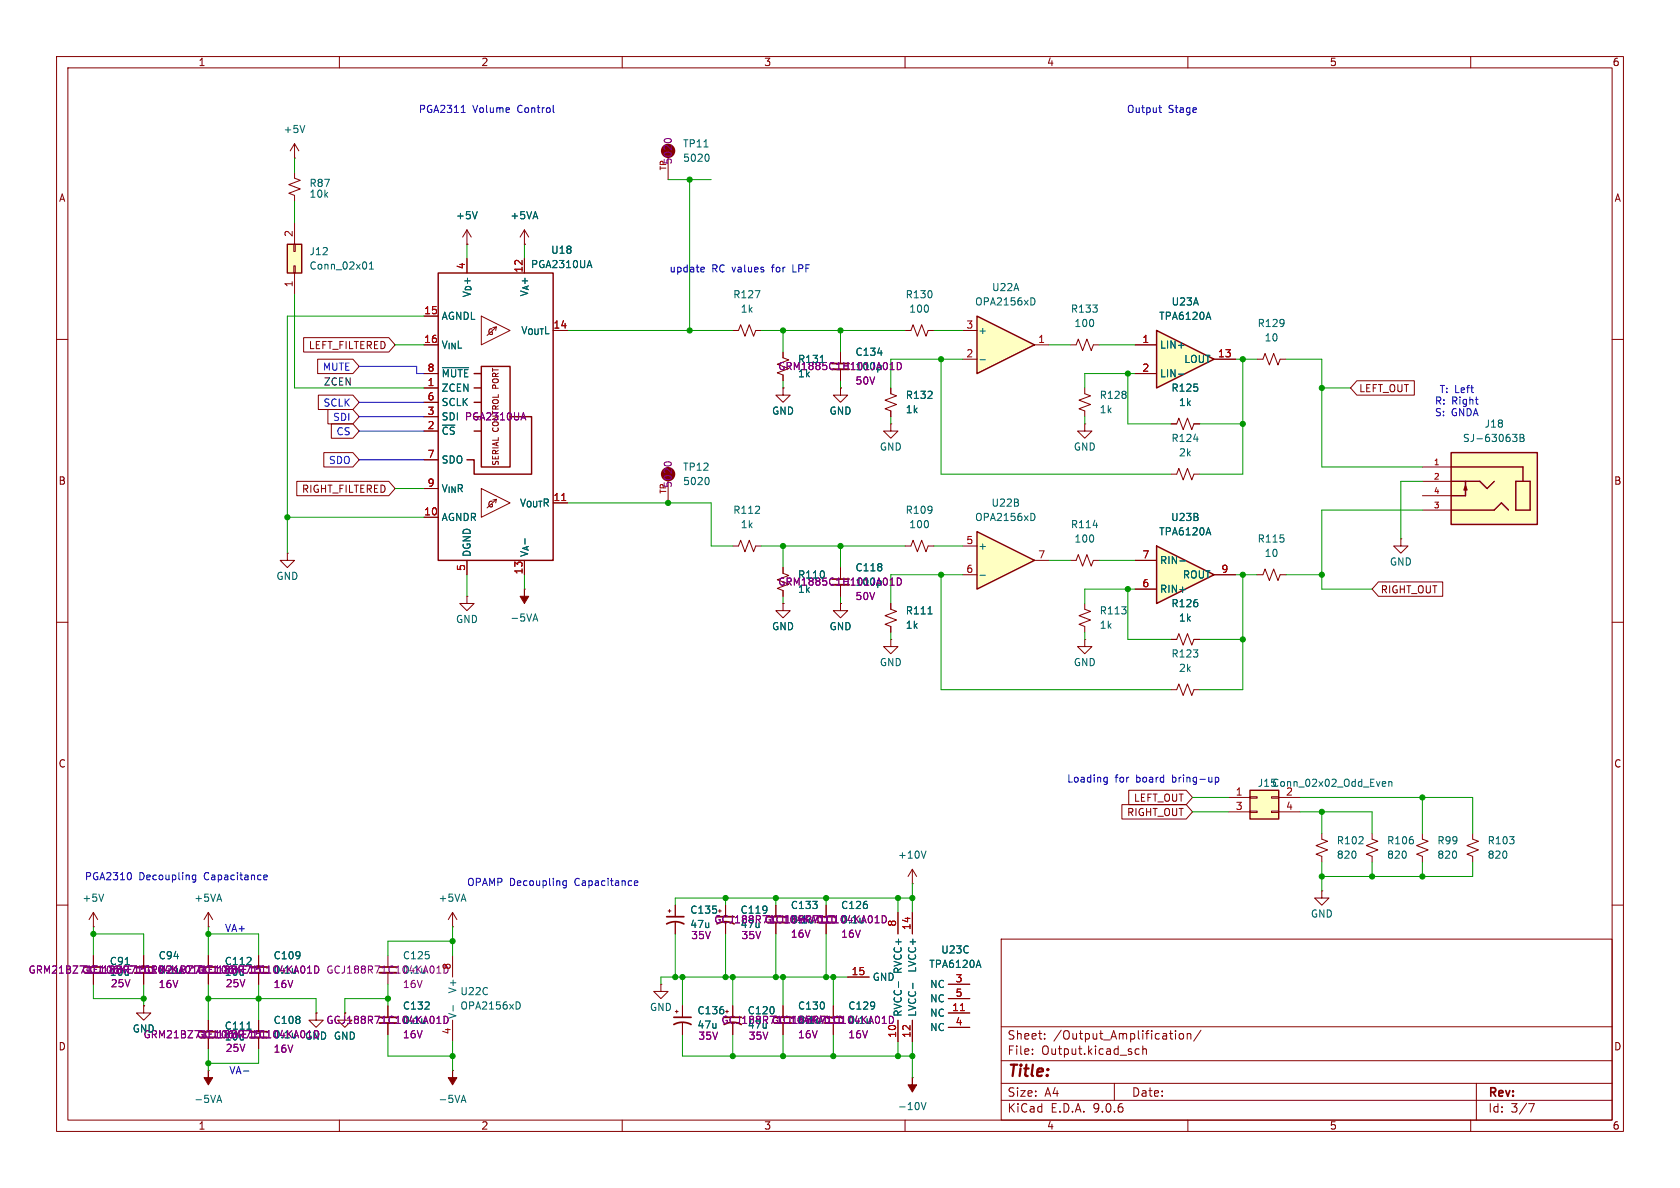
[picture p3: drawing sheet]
<svg xmlns="http://www.w3.org/2000/svg" width="297mm" height="210mm" viewBox="0 0 297 210" stroke-linecap="round" stroke-linejoin="round" font-family="sans-serif">
<g fill="none" stroke="#840000" stroke-width=".18">
<path d="M10 10h277v190h-277zM12 12h273v186h-273zM60 10v2M110 10v2M160 10v2M210 10v2M260 10v2M10 60h2M138.4 68.6v1.3h1.3l-1.3 1.2-1.2-1.2h1.2M138.4 68.6h.1M148.6 62.2v2.1M148.6 65.3v2"/>
<path d="M285 60h2M247.6 95.3v1.2h-1.2l1.2 1.3 1.3-1.3h-1.3M247.6 95.3h.1M10 110h2M148.6 100.3v2.1M148.6 103.4v2M157.5 113v1.3h1.2l-1.2 1.3-1.3-1.3h1.3M157.5 113h.1M191.8 106.7v1l1 .4-2 .7 2 .8-2 .8 1 .3v1.1M285 110h2M10 160h2M177 166h108v32h-108z"/>
<path d="M285 160h2M60 198v2M110 198v2M160 198v2M177 194.5h108M177 191.5h108M177 187.5h108M177 181.5h108M182.5 186.3v.1M182.5 185.5v.1M184.7 183.6v.1M184.7 182.8v.1"/>
<path d="M197 191.5v3M200.8 186.3h.6M200.8 185.5h.6M202 185.5l.2-.1 .4 .1 .1 .9M202 184.9v1.5M207.8 182.2v.1M207.8 182.7v1M208.6 182.8l.4-.1 .2 .3v.4l-.2 .3-.4-.1-.1-.2v-.4zM209.9 182.8l.2-.1 .4 .1v.9M209.9 182.7v1M210 198v2M212.3 182.1l-1.3 2"/>
<path d="M260 198v2M261 191.5v6.5M270.2 195.1h1l-.6 1.5"/>
</g>
<path d="M147.1 64.3h3M147.1 102.4h3" fill="none" stroke="#840000" stroke-width=".3"/>
<path d="M147.1 65.3h3M147.1 103.4h3" fill="none" stroke="#840000" stroke-width=".33"/>
<path d="M155.2 62.4h.8" fill="none" stroke="#006464" stroke-width=".18"/>
<path d="M157.4 65.3h.7M158.6 64.1a.64 .64 0 0 1 .8 .6 .64 .64 0 0 1-.8 .6zM157.4 103.4h.7M158.6 102.2a.64 .64 0 0 1 .8 .6 .64 .64 0 0 1-.8 .6z" fill="none" stroke="#840084" stroke-width=".18"/>
<path d="M256.5 80h15.3v12.7h-15.3z" fill="#ffffc2"/>
<path d="M256.5 80h15.3v12.7h-15.3zM256.5 85.1h5.1l1.3 1.3 1.3-1.3M256.5 82.6h12.7v2.5M256.5 90.2h7.7l1.2-1.3 1.3 1.3M259.1 85.1v2.5h-2.6M268 85.1h2.5v5.1h-2.5z" fill="none" stroke="#840000" stroke-width=".25"/>
<path d="M259.1 85.9l.2 .7h-.5z" fill="#840000" stroke="#840000" stroke-width=".25"/>
<path d="M207 74.9h1l.4-1 .8 2 .7-2 .8 2 .4-1h1M251.5 82.6h5M251.5 85.1h5M251.5 87.6h5M251.5 90.2h5M138.4 106.7v1.3h1.3l-1.3 1.2-1.2-1.2h1.2M138.4 106.7h.1M148.6 106.7v1.3h1.3l-1.3 1.2-1.3-1.2h1.3M148.6 106.7h.1M161.3 190.5h.1" fill="none" stroke="#840000" stroke-width=".18"/>
<path d="M267.4 76.8h.8l-.4 .5 .3 .1 .1 .4-.3 .2h-.3M268.7 76.8h.4l.3 .2-.3 .4 .3 .1 .1 .3-.3 .2h-.5zM268.7 77.4h.4M162.9 194.9l.4 1.3 .4-1.3" fill="none" stroke="#006464" stroke-width=".18"/>
<path d="M161.3 190.5v1.3h.8l-.8 1.2-.8-1.2h.8z" fill="#840000" stroke="#840000" stroke-width=".18"/>
<path d="M204.5 58.4l10.1 5.1-10.1 5.1z" fill="#ffffc2"/>
<path d="M204.5 58.4l10.1 5.1-10.1 5.1z" fill="none" stroke="#840000" stroke-width=".25"/>
<g fill="none" stroke="#840000" stroke-width=".18">
<path d="M157.5 74.9v1.3h1.2l-1.2 1.3-1.3-1.3h1.3M157.5 74.9h.1M200.7 61h3.8M200.7 66h3.8M214.6 63.5h3.8M138.4 100.3v1l1 .4-2 .8 2 .8-2 .7 1 .4v1M157.5 106.7v1l1 .4-2 .7 2 .8-2 .8 1 .3v1.1M161.3 156.2h.1M161.3 153.7v2.5M161.3 153.7l-.8 1.2M161.3 153.7l.8 1.2M16.5 163.8h.1"/>
<path d="M16.5 161.3l-.8 1.3M16.5 161.3l.8 1.3M16.5 161.3v2.5M55.9 179.1v1.2h1.2l-1.2 1.3-1.3-1.3h1.3M55.9 179.1h.1M80 163.8h.1M80 161.3l-.8 1.3M80 161.3l.8 1.3M80 161.3v2.5M149.9 172.7h3.8M158.7 161.3v3.8M161.3 161.3v3.8"/>
<path d="M167.6 179.1h3.8M167.6 174h3.8M167.6 176.5h3.8M80 189.2h.1M158.7 180.3v3.9M161.3 180.3v3.9M167.6 181.6h3.8"/>
</g>
<path d="M213.6 55.2l.5 1.3M208.3 66.1h1M164.1 108.5h.7M18.3 158.1l-.4 1.2M163.7 150.4l-.4 1.3M158.8 173.6v.9M161.4 173.8v1M173 169.7l.4 1.3M81.6 194.5h.6M81.9 193.6l.5 1.3" fill="none" stroke="#006464" stroke-width=".18"/>
<path d="M169.8 178.7h.7" fill="none" stroke="#a90000" stroke-width=".18"/>
<path d="M80 189.2v1.3h.8l-.8 1.3-.8-1.3h.8z" fill="#840000" stroke="#840000" stroke-width=".18"/>
<path d="M172.7 55.9l10.2 5.1-10.2 5z" fill="#ffffc2"/>
<path d="M172.7 55.9l10.2 5.1-10.2 5z" fill="none" stroke="#840000" stroke-width=".25"/>
<path d="M170.2 58.4h2.5M138.4 62.2v1l1 .4-2 .8 2 .8-2 .7 1 .4v1M157.5 68.6v1l1 .4-2 .7 2 .8-2 .8 1 .3v1.1M170.2 63.5h2.5M182.9 61h2.5M222.2 63.5h1.1l.3-1 .8 2 .8-2 .7 2 .4-1h1M160 96.5h1l.4-1 .8 2 .7-2 .8 2 .4-1h1M207 83.8h1l.4-1 .8 2 .7-2 .8 2 .4-1h1M222.2 101.6h1.1l.3-1 .8 2 .8-2 .7 2 .4-1h1M207 121.9h1l.4-1 .8 2 .7-2 .8 2 .4-1h1M36.8 189.2h.1" fill="none" stroke="#840000" stroke-width=".18"/>
<path d="M182.5 52.6a.68 .68 0 0 1 .5 .7 .68 .68 0 0 1-.5 .6M173.2 63.6h1M211 77.6h.8M38.5 194.5h.6M38.8 193.6l.4 1.3" fill="none" stroke="#006464" stroke-width=".18"/>
<path d="M36.8 189.2v1.3h.8l-.8 1.3-.7-1.3h.7z" fill="#840000" stroke="#840000" stroke-width=".18"/>
<path d="M221 139.7h5.1v5.1h-5.1z" fill="#ffffc2"/>
<path d="M221 139.7h5.1v5.1h-5.1z" fill="none" stroke="#840000" stroke-width=".25"/>
<g fill="none" stroke="#840000" stroke-width=".18">
<path d="M160 58.4h1l.4-1 .8 2 .7-2 .8 2 .4-1h1M148.6 68.6v1.3h1.3l-1.3 1.2-1.3-1.2h1.3M148.6 68.6h.1M189.2 61h1l.4-1.1 .8 2.1 .8-2.1 .7 2.1 .4-1h1M191.8 74.9v1.3h1.2l-1.2 1.3-1.3-1.3h1.3M191.8 74.9h.1M191.8 68.6v1l1 .4-2 .7 2 .8-2 .8 1 .3v1.1M191.8 113v1.3h1.2l-1.2 1.3-1.3-1.3h1.3M191.8 113h.1M207 113h1l.4-1 .8 2 .7-2 .8 2 .4-1h1M217.2 141h3.8M217.2 143.5h3.8"/>
<path d="M221 140.8h1.2v.3h-1.2zM221 143.4h1.2v.2h-1.2zM224.8 140.8h1.3v.3h-1.3zM224.8 143.4h1.3v.2h-1.3zM226.1 141h3.8M226.1 143.5h3.8M242.6 147.3v1l1 .4-2 .8 2 .7-2 .8 1 .4v1M251.5 147.3v1l1 .4-2.1 .8 2.1 .7-2.1 .8 1.1 .4v1M146 160v2.1M146 163.1v2M147.3 177.8v2M45.7 180.3v2.1"/>
<path d="M45.7 183.4v2M147.3 180.8v2.1"/>
</g>
<path d="M244.6 138.2h.3l.1 .3-.6 .1M244.9 138.9l-.3 .1M245.5 138.3l.2-.1h.3l.1 .8M245.5 138.2v.8" fill="none" stroke="#006464" stroke-width=".18"/>
<path d="M144.5 162.1h3.1M145.8 179.8h3M44.2 182.4h3" fill="none" stroke="#840000" stroke-width=".3"/>
<path d="M144.5 163.1h3.1M44.2 183.4h3M145.8 180.8h3" fill="none" stroke="#840000" stroke-width=".33"/>
<path d="M154.7 163.1h.7M156.7 162.4l-.2-.5h-.5v1.2h.5l.2-.5M157.7 179.7l-.5-.1v1.3l.6-.2 .2-.5M156 180.9h.7" fill="none" stroke="#840084" stroke-width=".18"/>
<path d="M204.5 96.5l10.1 5.1-10.1 5.1z" fill="#ffffc2"/>
<path d="M204.5 96.5l10.1 5.1-10.1 5.1z" fill="none" stroke="#840000" stroke-width=".25"/>
<path d="M189.2 99.1h1l.4-1.1 .8 2.1 .8-2.1 .7 2.1 .4-1h1M200.7 99.1h3.8M200.7 104.1h3.8M214.6 101.6h3.8M233.7 157.5v1.3h1.2l-1.2 1.2-1.3-1.2h1.3M233.7 157.5h.1M233.7 147.3v1l1 .4-2 .8 2 .7-2 .8 1 .4v1M260.3 147.3v1l1.1 .4-2.1 .8 2.1 .7-2.1 .8 1 .4v1" fill="none" stroke="#840000" stroke-width=".18"/>
<path d="M193.3 92.9h.7M208.6 99.2h1M213.6 93.3l.5 1.3" fill="none" stroke="#006464" stroke-width=".18"/>
<path d="M172.7 94l10.2 5.1-10.2 5z" fill="#ffffc2"/>
<path d="M77.5 48.3h20.3v50.8h-20.3zM83.8 68.6h1.3M83.8 71.1h1.3M83.8 76.2h1.3M85.1 64.8h5.1v17.8h-5.1zM91.4 73.7h2.6v10.1h-10.2v-2.5h-1.3M172.7 94l10.2 5.1-10.2 5z" fill="none" stroke="#840000" stroke-width=".25"/>
<g fill="none" stroke="#840000" stroke-width=".18">
<path d="M118.1 26.7v5.1M74.9 55.9h2.6M82.5 43.2h.1M82.5 40.6l-.7 1.3M82.5 40.6l.8 1.3M82.5 40.6v2.6M82.5 45.7v2.6M85.1 55.9l5.1 2.5-5.1 2.6zM87.1 57.9l.7-.1-1.7 1.5M87.8 57.8l-.2 .6M92.7 43.2h.1M92.7 40.6l-.8 1.3"/>
<path d="M92.7 40.6l.8 1.3M92.7 40.6v2.6M92.7 45.7v2.6M129.5 58.4h1.1l.3-1 .8 2 .8-2 .7 2 .4-1h1M74.9 66h2.6M74.9 61h2.6M74.9 68.6h2.6M74.9 71.1h2.6M74.9 73.7h2.6M74.9 76.2h2.6M50.8 97.8v1.3h1.3l-1.3 1.2-1.3-1.2h1.3M50.8 97.8h.1"/>
<path d="M74.9 81.3h2.6M74.9 86.4h2.6M74.9 91.4h2.6M82.5 99.1v2.5M85.1 86.4l5.1 2.5-5.1 2.5zM87.1 88.4l.7-.1-1.7 1.5M87.8 88.3l-.2 .6M92.7 99.1v2.5M118.1 83.8v5.1M129.5 96.5h1.1l.3-1 .8 2 .8-2 .7 2 .4-1h1M170.2 96.5h2.5M182.9 99.1h2.5"/>
<path d="M82.5 105.4v1.3h1.3l-1.3 1.3-1.2-1.3h1.2M82.5 105.4h.1M92.7 104.1h.1M170.2 101.6h2.5M16.5 168.9v2M16.5 172v2M25.4 177.8v1.3h1.3l-1.3 1.2-1.3-1.2h1.3M25.4 177.8h.1M25.4 168.9v2M25.4 172v2M36.8 163.8h.1M36.8 161.3v2.5"/>
<path d="M36.8 168.9v2M36.8 172v2M36.8 161.3l-.7 1.3M36.8 161.3l.8 1.3M127 161h.5M127.3 160.8v.5M128.3 160v2.1M128.3 163.1v2M36.8 180.3v2.1M36.8 183.4v2"/>
</g>
<path d="M84.4 37.4l-.5 1.3M124.5 26h.7M125.1 27.2a.79 .79 0 0 1 0 1.3M103.9 47h.6M104.2 46l.4 1.3M133.5 51.4h.8l-.5 1.2M78.2 65h4.6M125.1 84.4a.79 .79 0 0 1 0 1.3M182.5 90.7a.68 .68 0 0 1 .5 .7 .68 .68 0 0 1-.5 .6M94.3 109.4h.6M94.6 108.5l.5 1.3M173.2 101.7h1" fill="none" stroke="#006464" stroke-width=".18"/>
<path d="M15 170.9h3M23.9 170.9h3M35.3 170.9h3.1M126.7 163.3a3.2 3.2 0 0 1 3.1 0M126.7 162.1h3.1M35.3 182.4h3.1" fill="none" stroke="#840000" stroke-width=".3"/>
<path d="M15 172h3M23.9 172h3M35.3 172h3.1M35.3 183.4h3.1" fill="none" stroke="#840000" stroke-width=".33"/>
<path d="M92.7 104.1v1.3h.8l-.8 1.3-.8-1.3h.8z" fill="#840000" stroke="#840000" stroke-width=".18"/>
<path d="M117.4 24.8a.79 .79 0 0 1 1.3 0M92.2 73.9h.6M92.5 73l.5 1.2M117.4 81.9a.79 .79 0 0 1 1.3 0" fill="none" stroke="#840084" stroke-width=".18"/>
<path d="M50.8 43.2h2.5v5.1h-2.5z" fill="#ffffc2"/>
<path d="M50.8 43.2h2.5v5.1h-2.5z" fill="none" stroke="#840000" stroke-width=".25"/>
<g fill="none" stroke="#840000" stroke-width=".18">
<path d="M52.1 27.9h.1M52.1 30.5v1l1 .4-2 .7 2 .8-2 .8 1 .3v1.1M52.1 25.4v2.5M52.1 39.4v3.8M52.1 25.4l-.8 1.3M52.1 25.4l.7 1.3M51.9 47h.3v1.3h-.3zM51.9 43.2h.3v1.3h-.3zM52.1 48.3v3.8M53.7 59.7h15l1.1 1.3-1.1 1.2h-15zM74.9 55.9h2.6M82.5 43.2h.1"/>
<path d="M82.5 45.7v2.6M92.7 43.2h.1M92.7 45.7v2.6M56.2 63.5h6.2l1.1 1.3-1.1 1.2h-6.2zM56.3 69.8h6.1l1.1 1.3-1.1 1.3h-6.1zM58 72.4h4.4l1.1 1.3-1.1 1.2h-4.4zM58.6 74.9h3.8l1.1 1.3-1.1 1.3h-3.8zM74.9 61h2.6M74.9 66h2.6M74.9 68.6h2.6M74.9 71.1h2.6M74.9 73.7h2.6"/>
<path d="M74.9 76.2h2.6M138.4 68.6h.1M138.4 62.2v1M138.4 66.3v1M148.6 68.6h.1M148.6 62.2v2.1M148.6 65.3v2M157.5 68.6v1M157.5 72.6v1.1M200.7 61h3.8M200.7 66h3.8M207 74.9h1"/>
<path d="M211.1 74.9h1M214.6 63.5h3.8M239.9 67.3h10.1v2.6h-10.1l-1.1-1.3zM52.5 85.1h16.2l1.1 1.3-1.1 1.2h-16.2zM57.2 80h5.2l1.1 1.3-1.1 1.3h-5.2zM74.9 81.3h2.6M74.9 86.4h2.6M74.9 91.4h2.6M82.5 99.1v2.5M92.7 99.1v2.5M200.7 99.1h3.8M138.4 106.7h.1"/>
<path d="M138.4 100.3v1M138.4 104.4v1M148.6 106.7h.1M148.6 100.3v2.1M148.6 103.4v2M157.5 106.7v1M157.5 110.7v1.1M200.7 104.1h3.8M207 113h1M211.1 113h1M214.6 101.6h3.8M243.7 102.9h11.4v2.5h-11.4l-1.1-1.3z"/>
<path d="M199.5 139.7h10.2l1.1 1.3-1.1 1.2h-10.2zM198.3 142.2h11.4l1.1 1.3-1.1 1.3h-11.4zM16.5 168.9v2M16.5 172v2M25.4 177.8h.1M25.4 168.9v2M25.4 172v2M36.8 168.9v2M36.8 172v2M45.7 168.9v2M45.7 172v2M55.9 179.1h.1"/>
<path d="M61 179.1v1.2h1.2l-1.2 1.3-1.3-1.3h1.3M61 179.1h.1M68.6 168.9v2M68.6 172v2M68.6 177.8v2M80 168.9v3.8M116.8 174v1.3h1.3l-1.3 1.2-1.2-1.2h1.2M116.8 174h.1M118.1 161h.5M118.4 160.8v.5M119.4 178.8h.5M119.4 160v2.1"/>
<path d="M119.4 163.1v2M119.6 178.6v.5M120.6 177.8v2M128.3 178.8h.5M128.3 160v2.1M128.3 163.1v2M128.5 178.6v.5M129.5 177.8v2M137.2 160v2.1M137.2 163.1v2M138.4 177.8v2M146 160v2.1"/>
<path d="M146 163.1v2M147.3 177.8v2M149.9 172.7h3.8M158.7 161.3v3.8M161.3 161.3v3.8M167.6 179.1h3.8M167.6 174h3.8M167.6 176.5h3.8M36.8 180.3v2.1M36.8 183.4v2M45.7 180.3v2.1M45.7 183.4v2"/>
<path d="M68.6 180.8v2.1M80 180.3v3.9M120.6 180.8v2.1M129.5 180.8v2.1M138.4 180.8v2.1M147.3 180.8v2.1M158.7 180.3v3.9M161.3 180.3v3.9M167.6 181.6h3.8"/>
</g>
<g fill="none" stroke="#006464" stroke-width=".18">
<path d="M53.9 22.2l-.4 1.2M84.4 37.4l-.5 1.3M65.3 47.6h.7M65.3 46.7l.4-.4v1.3M103.9 47h.6M104.2 46l.4 1.3M213.6 55.2l.5 1.3M78.2 65h4.6M155.2 62.4h.8M208.3 66.1h1M208.6 99.2h1M213.6 93.3l.5 1.3"/>
<path d="M164.1 108.5h.7M80.1 177.8v.9M91.6 177.1a.68 .68 0 0 1 .4 .6 .68 .68 0 0 1-.4 .7M158.8 173.6v.9M161.4 173.8v1M173 169.7l.4 1.3"/>
</g>
<path d="M44.2 170.9h3M67.1 179.8h3M67.1 170.9h3M117.9 163.3a3.2 3.2 0 0 1 3 0M117.9 162.1h3M119.1 179.8h3.1M128 179.8h3.1M135.6 162.1h3.1M136.9 179.8h3.1M119.1 181.1a3.2 3.2 0 0 1 3.1 0M128 181.1a3.2 3.2 0 0 1 3.1 0" fill="none" stroke="#840000" stroke-width=".3"/>
<path d="M44.2 172h3M67.1 172h3M135.6 163.1h3.1M67.1 180.8h3M136.9 180.8h3.1" fill="none" stroke="#840000" stroke-width=".33"/>
<g fill="none" stroke="#840084" stroke-width=".18">
<path d="M92.2 73.9h.6M92.5 73l.5 1.2M157.4 65.3h.7M158.6 64.1a.64 .64 0 0 1 .8 .6 .64 .64 0 0 1-.8 .6zM157.4 103.4h.7M158.6 102.2a.64 .64 0 0 1 .8 .6 .64 .64 0 0 1-.8 .6zM54.4 172h.7M55.6 170.8a.64 .64 0 0 1 .8 .6 .64 .64 0 0 1-.8 .6zM77.2 172h.8M79.1 179.8l-.6-.2v1.3l.6-.2M154.7 163.1h.7M156.7 162.4l-.2-.5h-.5v1.2h.5l.2-.5"/>
<path d="M157.7 179.7l-.5-.1v1.3l.6-.2 .2-.5M77.2 180.9h.8M156 180.9h.7"/>
</g>
<g fill="none" stroke="#009600" stroke-width=".18">
<path d="M52.1 27.9v2.6M52.1 35.6v3.8M118.1 31.8h7.6M121.9 31.8v26.6M52.1 52.1v16.5h22.8M74.9 55.9h-24.1v41.9M82.5 43.2v2.5M92.7 43.2v2.5M100.3 58.4h29.2M134.6 58.4h25.4M138.4 58.4v3.8M148.6 58.4v3.8"/>
<path d="M165.1 58.4h5.1M69.8 61h5.1M138.4 67.3v1.3M148.6 67.3v1.3M157.5 73.7v1.2M166.4 63.5v20.3h40.6M170.2 63.5h-12.7v5.1M185.4 61h3.8M191.8 73.7v1.2M194.3 61h6.4M199.4 66v8.9h7.6M200.7 66h-8.9v2.6"/>
<path d="M212.1 74.9h7.6M218.4 63.5h3.8M219.7 63.5v20.3h-7.6M227.3 63.5h6.4v19.1h17.8M233.7 68.6h5.1M50.8 91.4h24.1M69.8 86.4h5.1M100.3 88.9h25.4v7.6h3.8M134.6 96.5h25.4M138.4 96.5v3.8M148.6 96.5v3.8M165.1 96.5h5.1"/>
<path d="M185.4 99.1h3.8M194.3 99.1h6.4M251.5 90.2h-17.8v13.9h8.9M251.5 85.1h-3.9v10.2M82.5 101.6v3.8M92.7 101.6v2.5M138.4 105.4v1.3M148.6 105.4v1.3M157.5 111.8v1.2M166.4 101.6v20.3h40.6M170.2 101.6h-12.7v5.1M191.8 111.8v1.2"/>
<path d="M199.4 104.1v8.9h7.6M200.7 104.1h-8.9v2.6M212.1 113h7.6M218.4 101.6h3.8M219.7 101.6v20.3h-7.6M227.3 101.6h6.4M128.3 158.8v1.2M137.2 158.8v1.2M146 158.8v1.2M158.7 158.8v2.5M161.3 158.8h-41.9v1.2M161.3 156.2v5.1"/>
<path d="M210.8 141h6.4M210.8 143.5h6.4M229.9 141h30.4v6.3M229.9 143.5h12.7v3.8M233.7 143.5v3.8M233.7 152.4v5.1M242.6 152.4v2.5M251.5 141v6.3M251.5 152.4v2.5M260.3 152.4v2.5h-26.6M16.5 165.1h8.9v3.8M16.5 163.8v5.1"/>
<path d="M16.5 174v2.5h8.9M25.4 174v3.8M36.8 163.8v5.1M36.8 174v6.3M36.8 165.1h8.9v3.8M36.8 176.5h19.1v2.6M45.7 174v6.3M68.6 176.5h-7.6v2.6M68.6 174v3.8M80 166.4h-11.4v2.5M80 163.8v5.1M119.4 165.1v7.6"/>
<path d="M120.6 172.7v5.1M128.3 165.1v7.6M129.5 172.7v5.1M137.2 165.1v7.6M138.4 172.7v5.1M146 165.1v7.6M147.3 172.7v5.1M149.9 172.7h-33.1v1.3M36.8 185.4v3.8M45.7 185.4v2.6h-8.9M68.6 182.9v3.8h11.4M80 184.2v5"/>
<path d="M120.6 182.9v3.8h40.7M129.5 182.9v3.8M138.4 182.9v3.8M147.3 182.9v3.8M158.7 184.2v2.5M161.3 184.2v6.3"/>
</g>
<path d="M63.5 64.8h10.2v1.2h1.2M63.5 76.2h11.4M63.5 71.1h11.4M63.5 73.7h11.4M63.5 81.3h11.4" fill="none" stroke="#000fff" stroke-width=".18"/>
<g fill="none" stroke="#0000c2" stroke-width=".18">
<path d="M81.5 19.9h.8M81.8 18.8l.1-.2v1.3M97.8 18.6v1.1l.2 .2M204.9 19h.4M205 18.6v1.1l.3 .2M124.1 47.2l.4 .1v.2l-.6 .2M124.5 48l-.4 .1M195.3 138.2h.4M195.3 137.5h.4M195.7 137.4v1l-.1 .2-.3 .1M214.9 137.5l.3-.1 .3 .2-.2 .6h-.4M214.9 137.4v1.3"/>
<path d="M23.1 154.4l.1 .3-.1 .7M34.6 154.7v1l-.2 .2h-.3M34.6 154.7h-.4l-.2 .2 .1 .6h.5M46.6 155.1l.6-.1v-.3h-.4l-.2 .2 .1 .6h.5M100.1 155.7v1l-.2 .3-.3-.1M100.1 155.8l-.3-.1-.3 .2 .1 .6h.5M112.2 156.1l.6-.1-.1-.2-.4-.1-.1 .2v.6h.5M43 189.3h1"/>
</g>
<path d="M169.8 178.7h.7" fill="none" stroke="#a90000" stroke-width=".18"/>
<g fill="#009600" stroke="#009600" stroke-width=".18">
<circle cx="199.4" cy="66" r=".46"/>
<circle cx="233.7" cy="68.6" r=".46"/>
<circle cx="219.7" cy="74.9" r=".46"/>
<circle cx="219.7" cy="63.5" r=".46"/>
<circle cx="147.3" cy="186.7" r=".46"/>
<circle cx="146" cy="172.7" r=".46"/>
<circle cx="147.3" cy="172.7" r=".46"/>
<circle cx="158.7" cy="186.7" r=".46"/>
<circle cx="161.3" cy="186.7" r=".46"/>
<circle cx="146" cy="158.8" r=".46"/>
<circle cx="158.7" cy="158.8" r=".46"/>
<circle cx="137.2" cy="158.8" r=".46"/>
<circle cx="161.3" cy="158.8" r=".46"/>
<circle cx="166.4" cy="101.6" r=".46"/>
<circle cx="219.7" cy="113" r=".46"/>
<circle cx="219.7" cy="101.6" r=".46"/>
<circle cx="199.4" cy="104.1" r=".46"/>
<circle cx="251.5" cy="141" r=".46"/>
<circle cx="233.7" cy="143.5" r=".46"/>
<circle cx="251.5" cy="154.9" r=".46"/>
<circle cx="242.6" cy="154.9" r=".46"/>
<circle cx="233.7" cy="154.9" r=".46"/>
<circle cx="233.7" cy="101.6" r=".46"/>
<circle cx="148.6" cy="58.4" r=".46"/>
<circle cx="166.4" cy="63.5" r=".46"/>
<circle cx="36.8" cy="188" r=".46"/>
<circle cx="16.5" cy="165.1" r=".46"/>
<circle cx="25.4" cy="176.5" r=".46"/>
<circle cx="45.7" cy="176.5" r=".46"/>
<circle cx="138.4" cy="58.4" r=".46"/>
<circle cx="121.9" cy="58.4" r=".46"/>
<circle cx="118.1" cy="88.9" r=".46"/>
<circle cx="138.4" cy="96.5" r=".46"/>
<circle cx="148.6" cy="96.5" r=".46"/>
<circle cx="121.9" cy="31.8" r=".46"/>
<circle cx="50.8" cy="91.4" r=".46"/>
<circle cx="119.4" cy="172.7" r=".46"/>
<circle cx="120.6" cy="172.7" r=".46"/>
<circle cx="138.4" cy="172.7" r=".46"/>
<circle cx="137.2" cy="172.7" r=".46"/>
<circle cx="129.5" cy="172.7" r=".46"/>
<circle cx="129.5" cy="186.7" r=".46"/>
<circle cx="138.4" cy="186.7" r=".46"/>
<circle cx="128.3" cy="158.8" r=".46"/>
<circle cx="128.3" cy="172.7" r=".46"/>
<circle cx="68.6" cy="176.5" r=".46"/>
<circle cx="80" cy="166.4" r=".46"/>
<circle cx="80" cy="186.7" r=".46"/>
<circle cx="36.8" cy="165.1" r=".46"/>
<circle cx="36.8" cy="176.5" r=".46"/>
</g>
<text font-size="2.8" fill="#840000" x="178" y="190.9">Title:</text>
<g font-size="2.1" fill="#840000">
<text x="178" y="184">Sheet:</text>
<text x="186.2" y="184">/Output_Amplification/</text>
<text x="178" y="186.7">File:</text>
<text x="184.1" y="186.7">Output.kicad_sch</text>
<text x="178" y="196.9">KiCad</text>
<text x="178" y="194.1">Size:</text>
<text x="184.7" y="194.1">A4</text>
<text x="185.7" y="196.9">E.D.A.</text>
<text x="193.3" y="196.9">9.0.6</text>
<text x="200" y="194.1">Date:</text>
<text x="263" y="194.3">Rev:</text>
<text x="263" y="196.9">Id:</text>
<text x="267.1" y="196.9">3/7</text>
</g>
<g font-size="1.8" fill="#840000">
<text x="35" y="11.9">1</text>
<text x="85" y="11.9">2</text>
<text x="135" y="11.9">3</text>
<text x="185" y="11.9">4</text>
<text x="235" y="11.9">5</text>
<text x="285" y="11.9">6</text>
<text x="10.3" y="35.9">A</text>
<text x="285.3" y="35.9">A</text>
<text x="54.5" y="61.9">LEFT_FILTERED</text>
<text x="240.2" y="69.5">LEFT_OUT</text>
<text x="10.3" y="85.9">B</text>
<text x="53.3" y="87.3">RIGHT_FILTERED</text>
<text x="285.3" y="85.9">B</text>
<text x="244" y="105.1">RIGHT_OUT</text>
<text x="10.3" y="135.9">C</text>
<text x="285.3" y="135.9">C</text>
<text x="200.4" y="141.9">LEFT_OUT</text>
<text x="199.1" y="144.5">RIGHT_OUT</text>
<text x="10.3" y="185.9">D</text>
<text x="285.3" y="185.9">D</text>
<text x="35" y="199.9">1</text>
<text x="85" y="199.9">2</text>
<text x="135" y="199.9">3</text>
<text x="185" y="199.9">4</text>
<text x="235" y="199.9">5</text>
<text x="285" y="199.9">6</text>
</g>
<g font-size="1.8" fill="#006464">
<text x="50" y="23.7">+5V</text>
<text x="120.7" y="26.3">TP11</text>
<text x="120.7" y="28.8">5020</text>
<text x="54.6" y="35.2">10k</text>
<text x="54.6" y="33.2">R87</text>
<text x="80.5" y="39">+5V</text>
<text x="90.1" y="39">+5VA</text>
<text x="54.6" y="47.9">Conn_02x01</text>
<text x="54.6" y="45.3">J12</text>
<text x="93.8" y="47.6">PGA2310UA</text>
<text x="97.3" y="45.1">U18</text>
<text x="83.4" y="52.6" transform="rotate(-90 83.4 52.6)">V_{D}+</text>
<text x="93.6" y="52.5" transform="rotate(-90 93.6 52.5)">V_{A}+</text>
<text x="129.5" y="52.9">R127</text>
<text x="160" y="52.9">R130</text>
<text x="175.3" y="51.7">U22A</text>
<text x="78" y="56.7">AGNDL</text>
<text x="92.1" y="59.3">V_{OUT}L</text>
<text x="130.9" y="55.5">1k</text>
<text x="160.6" y="55.5">100</text>
<text x="172.3" y="54.2">OPA2156xD</text>
<text x="172.8" y="59.3">+</text>
<text x="189.2" y="55.5">R133</text>
<text x="189.9" y="58">100</text>
<text x="204.8" y="56.7">TPA6120A</text>
<text x="207" y="54.2">U23A</text>
<text x="222.2" y="58">R129</text>
<text x="78" y="61.8">V_{IN}L</text>
<text x="137.5" y="65.6">GRM1885C1H101JA01D</text>
<text x="141" y="64.4">R131</text>
<text x="151.1" y="63.1">C134</text>
<text x="205" y="61.8">LIN+</text>
<text x="209.3" y="64.4">LOUT</text>
<text x="223.5" y="60.6">10</text>
<text x="78" y="66.9">~{MUTE}</text>
<text x="78" y="69.4">ZCEN</text>
<text x="78" y="72">SCLK</text>
<text x="141" y="66.9">1k</text>
<text x="160" y="70.7">R132</text>
<text x="194.3" y="70.7">R128</text>
<text x="205" y="66.9">LIN-</text>
<text x="207" y="69.4">R125</text>
<text x="208.3" y="72">1k</text>
<text x="78" y="74.5">SDI PGA2310UA</text>
<text x="78" y="77.1">~{CS}</text>
<text x="136.4" y="73.5">GND</text>
<text x="146.6" y="73.5">GND</text>
<text x="160" y="73.3">1k</text>
<text x="194.3" y="73.3">1k</text>
<text x="262.4" y="75.8">J18</text>
<text x="78" y="82.1">SDO</text>
<text x="120.7" y="83.4">TP12</text>
<text x="155.4" y="79.9">GND</text>
<text x="189.7" y="79.9">GND</text>
<text x="207" y="78.3">R124</text>
<text x="208.3" y="80.9">2k</text>
<text x="258.5" y="78.3">SJ-63063B</text>
<text x="78" y="87.2">V_{IN}R</text>
<text x="120.7" y="86">5020</text>
<text x="175.2" y="89.8">U22B</text>
<text x="78" y="92.3">AGNDR</text>
<text x="129.5" y="91">R112</text>
<text x="130.9" y="93.6">1k</text>
<text x="160" y="91">R109</text>
<text x="160.6" y="93.6">100</text>
<text x="172.3" y="92.3">OPA2156xD</text>
<text x="189.2" y="93.6">R114</text>
<text x="204.8" y="94.8">TPA6120A</text>
<text x="206.9" y="92.3">U23B</text>
<text x="83.4" y="98.6" transform="rotate(-90 83.4 98.6)">DGND</text>
<text x="93.6" y="98.6" transform="rotate(-90 93.6 98.6)">V_{A}-</text>
<text x="151.1" y="101.2">C118</text>
<text x="172.8" y="97.4">+</text>
<text x="189.9" y="96.1">100</text>
<text x="205" y="99.9">RIN-</text>
<text x="222.2" y="96.1">R115</text>
<text x="223.5" y="98.7">10</text>
<text x="245.6" y="100.2">GND</text>
<text x="48.8" y="102.7">GND</text>
<text x="141" y="102.5">R110</text>
<text x="141" y="105">1k</text>
<text x="205" y="105">RIN+</text>
<text x="207" y="107.5">R126</text>
<text x="209" y="102.5">ROUT</text>
<text x="80.5" y="110.3">GND</text>
<text x="90.1" y="110.1">-5VA</text>
<text x="136.4" y="111.6">GND</text>
<text x="146.6" y="111.6">GND</text>
<text x="160" y="108.8">R111</text>
<text x="160" y="111.4">1k</text>
<text x="194.3" y="108.8">R113</text>
<text x="194.3" y="111.4">1k</text>
<text x="208.3" y="110.1">1k</text>
<text x="155.4" y="118">GND</text>
<text x="189.7" y="118">GND</text>
<text x="207" y="116.4">R123</text>
<text x="208.3" y="119">2k</text>
<text x="222.3" y="139.3">J15Conn_02x02_Odd_Even</text>
<text x="227.3" y="140.7">2</text>
<text x="236.2" y="149.5">R102</text>
<text x="245.1" y="149.5">R106</text>
<text x="254" y="149.5">R99</text>
<text x="262.9" y="149.5">R103</text>
<text x="158.6" y="152">+10V</text>
<text x="236.2" y="152">820</text>
<text x="245.1" y="152">820</text>
<text x="254" y="152">820</text>
<text x="262.9" y="152">820</text>
<text x="14.5" y="159.6">+5V</text>
<text x="34.2" y="159.6">+5VA</text>
<text x="77.4" y="159.6">+5VA</text>
<text x="121.9" y="161.7">C135</text>
<text x="130.8" y="161.7">C119</text>
<text x="139.7" y="160.9">C133</text>
<text x="148.6" y="160.9">C126</text>
<text x="231.6" y="162.4">GND</text>
<text x="27.9" y="169.8">C94</text>
<text x="48.3" y="169.8">C109</text>
<text x="71.1" y="169.8">C125</text>
<text x="154.2" y="173.6">GND</text>
<text x="159.6" y="172.3" transform="rotate(-90 159.6 172.3)">RVCC+</text>
<text x="162.2" y="172" transform="rotate(-90 162.2 172)">LVCC+</text>
<text x="164.2" y="171.3">TPA6120A</text>
<text x="166.3" y="168.8">U23C</text>
<text x="71.1" y="178.7">C132</text>
<text x="80.9" y="175.7" transform="rotate(-90 80.9 175.7)">V+</text>
<text x="81.3" y="176.1">U22C</text>
<text x="81.3" y="178.7">OPA2156xD</text>
<text x="114.8" y="178.9">GND</text>
<text x="123.2" y="179.5">C136</text>
<text x="132.1" y="179.5">C120</text>
<text x="141" y="178.7">C130</text>
<text x="149.9" y="178.7">C129</text>
<text x="159.6" y="179.8" transform="rotate(-90 159.6 179.8)">RVCC-</text>
<text x="162.2" y="179.8" transform="rotate(-90 162.2 179.8)">LVCC-</text>
<text x="164.3" y="179.9">NC</text>
<text x="164.3" y="174.9">NC</text>
<text x="164.3" y="177.4">NC</text>
<text x="23.4" y="182.7">GND</text>
<text x="48.3" y="181.2">C108</text>
<text x="164.3" y="182.5">NC</text>
<text x="34.2" y="195.2">-5VA</text>
<text x="77.4" y="195.2">-5VA</text>
<text x="158.6" y="196.4">-10V</text>
</g>
<g font-size="1.8" fill="#0000c2">
<text x="73.9" y="20.2">PGA2311</text>
<text x="83.6" y="20.2">Volume</text>
<text x="91.6" y="20.2">Control</text>
<text x="199.1" y="20.2">Output</text>
<text x="206.5" y="20.2">Stage</text>
<text x="118.3" y="48.4">update</text>
<text x="125.8" y="48.4">RC values</text>
<text x="136.8" y="48.4">for</text>
<text x="140.6" y="48.4">LPF</text>
<text x="253.6" y="71.7">R:</text>
<text x="254.4" y="69.7">T: Left</text>
<text x="256.6" y="71.7">Right</text>
<text x="253.6" y="73.8">S:</text>
<text x="256.6" y="73.8">GNDA</text>
<text x="188.6" y="138.5">Loading</text>
<text x="197.1" y="138.5">for</text>
<text x="200.9" y="138.5">board</text>
<text x="207.5" y="138.5">bring-up</text>
<text x="14.9" y="155.8">PGA2310</text>
<text x="24.5" y="155.8">Decoupling</text>
<text x="36.2" y="155.8">Capacitance</text>
<text x="82.5" y="156.8">OPAMP Decoupling</text>
<text x="101.7" y="156.8">Capacitance</text>
<text x="39.7" y="165">VA+</text>
<text x="40.4" y="190.1">VA-</text>
</g>
<g font-size="1.8" fill="#840084">
<text x="119" y="29.2" transform="rotate(-90 119 29.2)">5020</text>
<text x="151.1" y="65.6">100p</text>
<text x="151.1" y="68.2">50V</text>
<text x="119" y="86.3" transform="rotate(-90 119 86.3)">5020</text>
<text x="137.5" y="103.7">GRM1885C1H101JA01D</text>
<text x="151.1" y="103.7">100p</text>
<text x="151.1" y="106.3">50V</text>
<text x="121.9" y="164.3">47u</text>
<text x="122.1" y="166.2">35V</text>
<text x="126.2" y="163.4">GCJ188R71C104KA01D</text>
<text x="130.8" y="164.3">47u</text>
<text x="131" y="166.2">35V</text>
<text x="135.1" y="163.4">GCJ188R71C104KA01D</text>
<text x="139.7" y="163.4">0.1u</text>
<text x="139.7" y="166">16V</text>
<text x="148.6" y="163.4">0.1u</text>
<text x="148.6" y="166">16V</text>
<text x="4.9" y="172.3">GRM21BZ71E106KE15L GRM21BZ71E106KE15L</text>
<text x="14.4" y="172.3">GCJ188R71C104KA01D GCJ188R71C104KA01D</text>
<text x="19.3" y="170.8">C91</text>
<text x="19.3" y="172.7">10u</text>
<text x="27.9" y="172.3">0.1u</text>
<text x="39.6" y="170.8">C112</text>
<text x="39.6" y="172.7">10u</text>
<text x="48.3" y="172.3">0.1u</text>
<text x="57.6" y="172.3">GCJ188R71C104KA01D</text>
<text x="71.1" y="172.3">0.1u</text>
<text x="19.5" y="174.7">25V</text>
<text x="27.9" y="174.9">16V</text>
<text x="39.8" y="174.7">25V</text>
<text x="48.3" y="174.9">16V</text>
<text x="71.1" y="174.9">16V</text>
<text x="25.3" y="183.7">GRM21BZ71E106KE15L</text>
<text x="34.7" y="183.7">GCJ188R71C104KA01DGND GND</text>
<text x="39.6" y="182.2">C111</text>
<text x="39.6" y="184.1">10u</text>
<text x="48.3" y="183.7">0.1u</text>
<text x="57.6" y="181.2">GCJ188R71C104KA01D</text>
<text x="71.1" y="181.2">0.1u</text>
<text x="71.1" y="183.7">16V</text>
<text x="80.9" y="180.2" transform="rotate(-90 80.9 180.2)">V-</text>
<text x="123.2" y="182">47u</text>
<text x="123.4" y="184">35V</text>
<text x="127.4" y="181.2">GCJ188R71C104KA01D</text>
<text x="132.1" y="182">47u</text>
<text x="132.3" y="184">35V</text>
<text x="136.3" y="181.2">GCJ188R71C104KA01D</text>
<text x="141" y="181.2">0.1u</text>
<text x="141" y="183.7">16V</text>
<text x="149.9" y="181.2">0.1u</text>
<text x="149.9" y="183.7">16V</text>
<text x="39.8" y="186.2">25V</text>
<text x="48.3" y="186.3">16V</text>
</g>
<g font-size="1.8" fill="#a90000">
<text x="51.8" y="42" transform="rotate(-90 51.8 42)">2</text>
<text x="82.3" y="47.7" transform="rotate(-90 82.3 47.7)">4</text>
<text x="51.8" y="50.9" transform="rotate(-90 51.8 50.9)">1</text>
<text x="92.5" y="48.3" transform="rotate(-90 92.5 48.3)">12</text>
<text x="74.9" y="55.6">15</text>
<text x="97.7" y="58.2">14</text>
<text x="170.7" y="58.2">3</text>
<text x="74.9" y="60.7">16</text>
<text x="75.5" y="65.8">8</text>
<text x="170.7" y="63.2">2</text>
<text x="183.4" y="60.7">1</text>
<text x="201.9" y="60.7">1</text>
<text x="201.9" y="65.8">2</text>
<text x="215.2" y="63.2">13</text>
<text x="75.5" y="68.3">1</text>
<text x="75.5" y="70.9">6</text>
<text x="75.5" y="73.4">3</text>
<text x="75.5" y="75.9">2</text>
<text x="75.5" y="81">7</text>
<text x="75.5" y="86.1">9</text>
<text x="91.8" y="89.8">V_{OUT}R</text>
<text x="97.7" y="88.6">11</text>
<text x="74.9" y="91.2">10</text>
<text x="82.3" y="101" transform="rotate(-90 82.3 101)">5</text>
<text x="92.5" y="101.6" transform="rotate(-90 92.5 101.6)">13</text>
<text x="170.7" y="96.3">5</text>
<text x="170.7" y="101.3">6</text>
<text x="183.4" y="98.8">7</text>
<text x="201.9" y="98.8">7</text>
<text x="215.8" y="101.3">9</text>
<text x="201.9" y="103.9">6</text>
<text x="218.4" y="140.7">1</text>
<text x="218.4" y="143.3">3</text>
<text x="227.3" y="143.3">4</text>
<text x="158.5" y="163.9" transform="rotate(-90 158.5 163.9)">8</text>
<text x="161" y="164.5" transform="rotate(-90 161 164.5)">14</text>
<text x="79.8" y="171.5" transform="rotate(-90 79.8 171.5)">8</text>
<text x="150.5" y="172.5">15</text>
<text x="168.8" y="173.7">3</text>
<text x="168.2" y="178.8">11</text>
<text x="168.8" y="176.3">5</text>
<text x="79.8" y="183" transform="rotate(-90 79.8 183)">4</text>
<text x="158.5" y="183.6" transform="rotate(-90 158.5 183.6)">10</text>
<text x="161" y="183.6" transform="rotate(-90 161 183.6)">12</text>
<text x="168.8" y="181.4">4</text>
</g>
<g font-size="1.8" fill="#000fff">
<text x="57" y="65.7">MUTE</text>
<text x="57.1" y="72.1">SCLK</text>
<text x="58.8" y="74.6">SDI</text>
<text x="59.4" y="77.2">CS</text>
<text x="58.1" y="82.2">SDO</text>
</g>
<text font-size="1.8" fill="#0f0f0f" x="57.1" y="68.2">ZCEN</text>
<g font-size="1.4" fill="#840084">
<text x="117.9" y="30.2" transform="rotate(-90 117.9 30.2)">TP</text>
<text x="88.4" y="76.3" transform="rotate(-90 88.4 76.3)">CONTROL PORT</text>
<text x="117.9" y="87.4" transform="rotate(-90 117.9 87.4)">TP</text>
</g>
<g font-size="1.4" fill="#840000">
<text x="86.1" y="59.4">G</text>
<text x="88.4" y="82.4" transform="rotate(-90 88.4 82.4)">SERIAL</text>
<text x="86.1" y="89.9">G</text>
</g>
<g font-size="1.4" fill="#a90000">
<text x="253.4" y="82.3">1</text>
<text x="253.4" y="84.8">2</text>
<text x="253.4" y="87.4">4</text>
<text x="253.4" y="89.9">3</text>
</g>
</svg>
